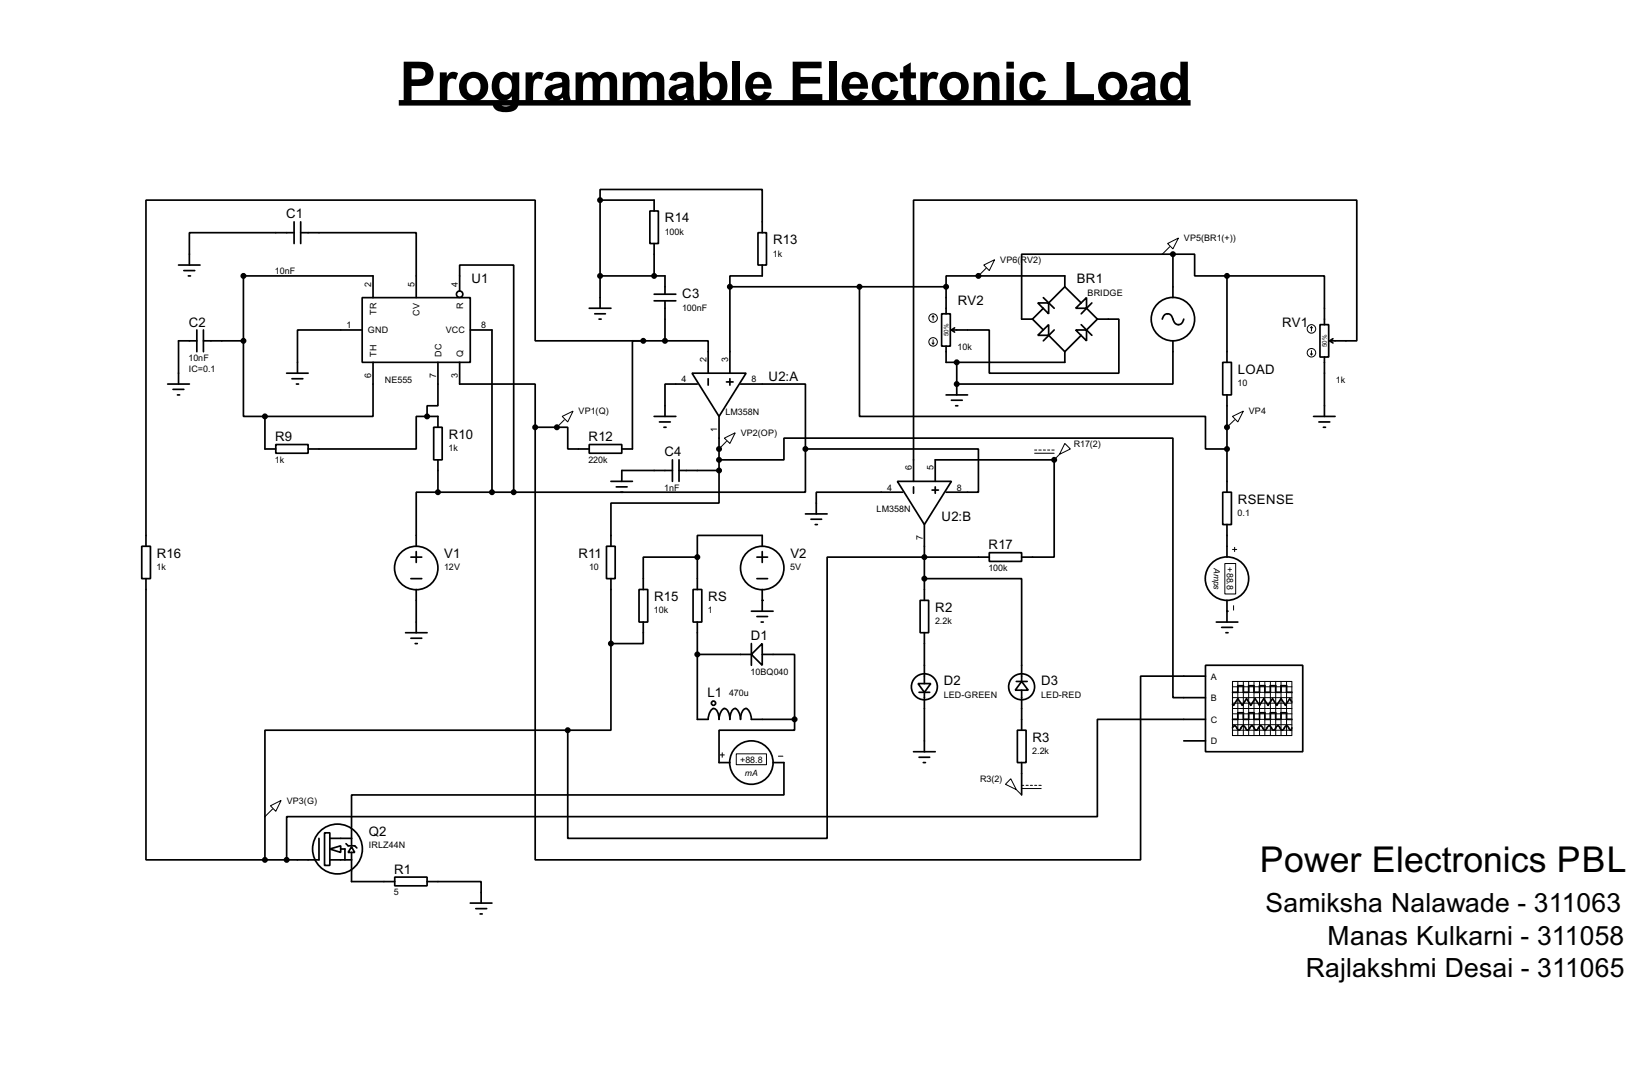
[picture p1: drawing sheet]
<svg xmlns="http://www.w3.org/2000/svg" width="383mm" height="256mm" viewBox="0 0 383 256" stroke-linecap="round" stroke-linejoin="round" font-family="sans-serif">
<g fill="none" stroke="#000" stroke-width=".4">
<path d="M69.1 54.7h-24.6v7.6M69.1 52.1v5.1M70.7 54.7h27.1v15.2M70.7 52.1v5.1M141 47v-2.5h38.1v10.2M141 47h12.7v2.6M141 47v25.4M152.7 49.6h2v7.6h-2zM153.7 57.2v7.6M178.1 54.7h2v7.6h-2zM275.6 59.7h-35.5v15.3h2.5M275.6 59.7h5.1v5.1h7.6"/>
<path d="M275.6 59.7v10.2M42 62.3h5M43.2 63.6h2.6M44.3 64.8h.5M46.3 77.5v5.1M47.8 77.5v5.1M85.1 69.9h25.4v15.2h-25.4zM85.1 77.5h-15.2v10.2M87.7 69.9v-5.1h-30.5v15.3M108 68.4v-6.1h12.7v53.3M110.5 77.5h5.1v38.1M138.5 72.4h5.1"/>
<path d="M139.8 73.7h2.5M140.8 75h.5M141 64.8h15.3v4.3M153.7 70.7h5.1M153.7 69.1h5.1M156.3 70.7v9.4M171.5 67.4v20.3M171.5 67.4h50.8M179.1 62.3v2.5h-7.6v2.6M202 67.4v30.4h81.3v7.7h5M221.3 73.7h2v7.6h-2zM222.3 67.4v-2.6h27.9v2.6"/>
<path d="M222.3 67.4v6.3M223.6 77.5l.7 .5M224.3 77l-.7 .5M242.6 75l2.6 2.5M243.9 71.2h2.5v2.5zM243.9 78.8l2.5-2.5v2.5zM245.2 69.9l2.5 2.5M245.2 72.4l-2.6 2.6M246.4 78.8l3.8 3.8M247.7 77.5l-2.5 2.6M250.2 67.4l-3.8 3.8M250.2 67.4l3.9 3.8"/>
<path d="M252.8 77.5h2.5v2.6zM252.8 72.4l2.5-2.5v2.5zM254.1 76.3l2.5 2.5M254.1 78.8l-3.9 3.8M255.3 72.4l2.6 2.6M256.6 71.2l-2.5 2.5M257.9 75h5v12.7h-30.4v-10.2h-8.9M257.9 75l-2.6 2.5M273.1 75a1.25 1.25 0 0 1 1.3-1.3 1.25 1.25 0 0 1 1.2 1.3 1.28 1.28 0 0 0 1.3 1.3 1.28 1.28 0 0 0 1.3-1.3M288.3 64.8h22.9v11.5M288.3 64.8v20.3M310.2 76.3h2v7.6h-2z"/>
<path d="M313.2 79.6l-.7 .5M39.4 90.2h5.1M40.7 91.5h2.5M41.7 92.8h.5M46.3 80.1h-4.3v10.1M47.8 80.1h9.4M57.2 80.1v17.7h5.1M62.3 97.8v7.7h2.5M67.4 87.7h5M68.6 89h2.6M69.7 90.2h.5M87.7 85.1v12.7h-25.4"/>
<path d="M100.4 97.8h-2.6v7.7h-25.4M100.4 97.8h2.5v2.6M102.9 85.1v10.2h-2.5v2.5M108 85.1v5.1h17.8v10.2M151.2 80.1h-25.4v-33.1h-91.5v81.3M151.2 80.1h-2.6v25.4h-2.5M151.2 80.1h5.1M153.7 97.8h5.1M155 99.1h2.5M156.3 80.1h10.1v7.6M162.6 87.7h12.7l-6.3 10.1zM163.9 90.2h-7.6v7.6"/>
<path d="M166.4 89v1.5M169 97.8v12.7M170.7 89.7h1.6M171.5 89v1.5M174 90.2h15.3v15.3M222.3 81.3v3.8h27.9v-2.5M222.3 92.8h5.1M223.6 94h2.5M224.6 95.3h.5M224.8 85.1v7.7M275.6 80.1v10.1h-50.8M287.3 85.1h2.1v7.7h-2.1z"/>
<path d="M288.3 92.8v22.8M308.7 97.8h5M309.9 99.1h2.6M311.2 83.9v13.9M312.5 80.1h6.3v-33.1h-104.1v66.1M312.5 80.1l.7 .5M64.8 104.4h7.6v2.1h-7.6zM101.9 100.4h2v7.6h-2zM102.9 115.6h-5.1v12.7M102.9 108v7.6M102.9 115.6h17.8M125.8 100.4h7.6v5.1h5.1"/>
<path d="M125.8 100.4v101.6h142.2v-43.2h15.3M138.5 104.4h7.6v2.1h-7.6zM143.6 113.1h5M144.8 114.4h2.6M145.9 115.6h.5M156 100.4h.5M158 110.5h-11.9v2.6M158 108v5.1M159.6 110.5h9.4M159.6 108v5.1M169 110.5v7.7h-25.4v10.1M169 108h15.2v-5.1h91.4v61h7.7"/>
<path d="M189.3 105.5h40.6v10.1h-7.6M189.3 105.5v10.1h-68.6M210.9 113.1h12.7l-6.4 10.1zM212.1 115.6h-20.3v5.1M214.7 114.4v1.5M219 115.1h1.5M219.8 113.1v-5.1h27.9v22.9h-7.6M219.8 114.4v1.5M287.3 115.6h2.1v7.6h-2.1zM311 100.4h.5M33.3 128.3h2.1v7.6h-2.1zM34.3 135.9v66.1h28"/>
<path d="M96.6 130.9h2.5M96.6 135.9h2.5M97.8 129.6v2.5M97.8 138.5v10.1M142.5 128.3h2.1v7.6h-2.1zM143.6 135.9v15.3M150.2 138.5h2v7.6h-2zM162.9 138.5h2v7.6h-2zM163.9 130.9h-12.7v7.6M163.9 130.9v7.6M177.9 130.9h2.5M177.9 135.9h2.5"/>
<path d="M179.1 128.3v-2.5h-15.2v5.1M179.1 129.6v2.5M179.1 138.5v5.1M189.3 120.7h5.1M190.6 122h2.5M191.6 123.2h.5M217.2 135.9h22.9v24.2M217.2 123.2v17.8M232.5 129.8h7.6v2.1h-7.6zM232.5 130.9h-38.1v66h-61v-25.4M288.3 123.2v7.7M95.3 148.6h5.1"/>
<path d="M96.6 149.9h2.5M97.6 151.2h.5M143.6 151.2v20.3h-10.2M151.2 146.1v5.1h-7.6M163.9 146.1v22.9h2.5a2.68 2.68 0 0 1 1.3-2.6 2.27 2.27 0 0 1 1.3 2.6 2.68 2.68 0 0 1 1.2-2.6 2.33 2.33 0 0 1 1.3 2.6v-.7a2.03 2.03 0 0 1 1.3-1.9 2.68 2.68 0 0 1 1.2 2.6 2.33 2.33 0 0 1 1.3-2.6 2.68 2.68 0 0 1 1.3 2.6h10.1M163.9 153.7h12.7M176.6 151.2v5.1M176.6 143.6h5.1M177.9 144.8h2.5M178.9 146.1h.5M179.1 151.2v5.1l-2.5-2.6zM179.1 153.7h7.6v15.3"/>
<path d="M216.2 141h2v7.6h-2zM217.2 148.6v12M283.3 156.3h22.8v20.3h-22.8zM285.8 146.1h5.1M287.1 147.4h2.5M288.1 148.6h.5M288.3 141v5.1M133.4 171.5h-71.1v30.5M181.7 179.1h2.5v7.6h-101.6v7.7M186.7 169v2.5h-17.7v7.6h2.5M214.7 176.6h5.1M215.7 160.6h3l-1.5 2z"/>
<path d="M216 177.9h2.5M216 162.6h2.5M217 179.1h.5M217.2 162.6v14M238.8 160.1h2.6M239.1 171.5h2v7.6h-2zM240.1 160.1l1.5 2h-3zM240.1 162.1v9.4M240.1 179.1v7.6M278.2 174h5.1M283.3 169h-25.4v22.8h-190.5v10.2M289.6 171l.5-.5 1 1 .5-.5a.54 .54 0 0 1 .8-.4l.8 .9 1-1 1 1 1-1 1 1 .5-.5a.54 .54 0 0 1 .8-.4l.8 .9 1-1 1 1 1-1 1 1 .3-.5"/>
<path d="M289.6 169h1.3v-1.6h1.3v1.6h1.2v-1.6h1.3v1.6h1.3v-1.6h1.2v1.6h1.3v-1.6h1.3v1.6h1.2v-1.6h1.3v1.6h1.3M289.6 162.6h1.3v-1.5h1.3v1.5h1.2v-1.5h1.3v1.5h1.3v-1.5h1.2v1.5h1.3v-1.5h1.3v1.5h1.2v-1.5h1.3v1.5h1.3M303.6 164.9l-.5-.8-1 1.6-1.1-1.6-1 1.6-1-1.6-1 1.6-1-1.6-1 1.6-1.1-1.6-1 1.6-1-1.6-1 1.6-1-1.6-1 1.6-.3-.3M75 196.9v5.1h-12.7M76.3 195.6h1.2v7.7h-1.2zM77.5 199.4l2.6-.7v1.5zM77.5 196.9h5.1M80.1 199.4h1v2.6M81.3 198.2l.5 .5h1.6l.5 .5M82.6 198.9l.8 1.3h-1.6zM82.6 194.6v4.1M77.5 202h5.1"/>
<path d="M82.6 200.2v6.9h10.2M92.8 206h7.6v2.1h-7.6zM100.4 207.1h12.7v5M110.5 212.1h5.1M111.8 213.4h2.6M112.8 214.7h.5"/>
<circle cx="108" cy="69.1" r=".75"/>
<circle cx="275.6" cy="75" r="5.1"/>
<circle cx="97.8" cy="133.4" r="5.1"/>
<circle cx="179.1" cy="133.4" r="5.1"/>
<circle cx="288.3" cy="135.9" r="5.1"/>
<circle cx="167.6" cy="165.2" r=".5"/>
<circle cx="176.5" cy="179.1" r="5.1"/>
<circle cx="217.2" cy="161.3" r="3.1"/>
<circle cx="240" cy="161.3" r="3.1"/>
<circle cx="79.3" cy="199.4" r="5.9"/>
</g>
<g fill="#000">
<circle cx="229.9" cy="64.8" r=".2"/>
<circle cx="224.8" cy="90.2" r=".2"/>
<circle cx="130.9" cy="100.4" r=".2"/>
<circle cx="169" cy="105.5" r=".2"/>
<circle cx="247.7" cy="108" r=".2"/>
<circle cx="288.3" cy="100.4" r=".2"/>
<circle cx="179.1" cy="141" r=".2"/>
<circle cx="288.3" cy="143.6" r=".2"/>
</g>
<g fill="#000" stroke="#000" stroke-width=".4">
<circle cx="141" cy="47" r=".5"/>
<circle cx="275.6" cy="59.7" r=".5"/>
<circle cx="57.2" cy="64.8" r=".5"/>
<circle cx="141" cy="64.8" r=".5"/>
<circle cx="153.7" cy="64.8" r=".5"/>
<circle cx="171.5" cy="67.4" r=".5"/>
<circle cx="201.9" cy="67.4" r=".5"/>
<circle cx="222.3" cy="67.4" r=".5"/>
<circle cx="229.9" cy="64.8" r=".5"/>
<circle cx="288.3" cy="64.8" r=".5"/>
<circle cx="57.2" cy="80.1" r=".5"/>
<circle cx="62.2" cy="97.8" r=".5"/>
<circle cx="100.3" cy="97.8" r=".5"/>
<circle cx="151.1" cy="80.1" r=".5"/>
<circle cx="156.2" cy="80.1" r=".5"/>
<circle cx="224.8" cy="90.2" r=".5"/>
<circle cx="224.8" cy="85.1" r=".5"/>
<circle cx="102.9" cy="115.6" r=".5"/>
<circle cx="115.6" cy="115.6" r=".5"/>
<circle cx="120.7" cy="115.6" r=".5"/>
<circle cx="125.7" cy="100.4" r=".5"/>
<circle cx="130.8" cy="100.4" r=".5"/>
<circle cx="168.9" cy="110.5" r=".5"/>
<circle cx="168.9" cy="108" r=".5"/>
<circle cx="168.9" cy="105.5" r=".5"/>
<circle cx="189.2" cy="105.5" r=".5"/>
<circle cx="247.7" cy="108" r=".5"/>
<circle cx="288.3" cy="105.5" r=".5"/>
<circle cx="288.3" cy="100.4" r=".5"/>
<circle cx="163.8" cy="130.9" r=".5"/>
<circle cx="217.2" cy="135.9" r=".5"/>
<circle cx="217.2" cy="130.9" r=".5"/>
<circle cx="143.5" cy="151.2" r=".5"/>
<circle cx="163.8" cy="153.7" r=".5"/>
<circle cx="133.4" cy="171.5" r=".5"/>
<circle cx="186.7" cy="169" r=".5"/>
<circle cx="62.2" cy="202" r=".5"/>
<circle cx="67.3" cy="202" r=".5"/>
</g>
<g fill="none" stroke="#000" stroke-width=".23">
<path d="M274.4 57.2l2.5-1.3-1.3 2.6zM274.9 58l-1.8 1.7M219.3 74.2l-.3 .3M219.3 74.2l.2 .3M219.3 74.2v1M219.3 79.8v1M231.2 62.3l2.5-1.3-1.2 2.6zM231.7 63l-1.8 1.8M308.2 76.8l-.3 .2M308.2 76.8l.2 .2M308.2 76.8v1M132.1 97.8l2.6-1.2-1.3 2.5z"/>
<path d="M132.6 98.6l-1.7 1.8M219 80.6l.3 .2M219.5 80.6l-.2 .2M289.6 97.8l2.6-1.2-1.3 2.5zM290.1 98.6l-1.8 1.8M307.9 83.1l.3 .3M308.2 82.4v1M308.4 83.1l-.2 .3M170.2 102.9l2.6-1.2-1.3 2.5zM170.7 103.7l-1.7 1.8M243.1 105.7h.5M243.1 106.5h4.6"/>
<path d="M244.1 105.7h.6M245.2 105.7h.5M246.2 105.7h.5M247.2 105.7h.5M249 106.7l-1.3 1.3M250.2 104.2l1.3 1.3-2.5 1.2zM287.8 132.4h2.6v7.1h-2.6zM289.6 129.1h1M290.1 128.6v1M289.9 142.3v1M169.2 177.3h1M169.7 176.8v1.1"/>
<path d="M173 177.1h7.1v2.5h-7.1zM182.9 177.6h1.1M289.6 163.9h14M289.6 161.3h14M289.6 162.6h14M289.6 165.2h14M289.6 167.7h14M289.6 169h14M289.6 170.2h14M289.6 171.5h14M289.6 166.4h14M290.9 160.1v12.7"/>
<path d="M292.2 160.1v12.7M293.4 160.1v12.7M294.7 160.1v12.7M296 160.1v12.7M297.2 160.1v12.7M298.5 160.1v12.7M299.8 160.1v12.7M301 160.1v12.7M302.3 160.1v12.7M63.6 189.3l2.5-1.3-1.3 2.6zM64.1 190l-1.8 1.8M237.5 182.9l1.3 2.6-2.5-1.3z"/>
<path d="M238.8 185.5l1.3 1.2M240.1 184.5h.5M240.1 185.2h4.6M241.1 184.5h.5M242.1 184.5h.5M243.1 184.5h.5M244.1 184.5h.6"/>
<circle cx="219.2" cy="74.7" r="1"/>
<circle cx="308.1" cy="77.3" r="1"/>
<circle cx="219.2" cy="80.3" r="1"/>
<circle cx="308.1" cy="82.9" r="1"/>
</g>
<path d="M289.6 160.1h14v12.7h-14z" fill="none" stroke="#000" stroke-width=".25"/>
<path d="M93.7 24.2h186.1" fill="none" stroke="#000" stroke-width="1.3" stroke-linecap="butt"/>
<text font-size="14.3" x="93.9" y="23.6">Programmable Electronic Load</text>
<text font-size="9.4" x="296" y="204.9">Power Electronics PBL</text>
<g font-size="7">
<text x="297.4" y="214.3">Samiksha Nalawade - 311063</text>
<text x="312" y="222">Manas Kulkarni - 311058</text>
<text x="306.8" y="229.6">Rajlakshmi Desai - 311065</text>
</g>
<g font-size="3.5">
<text x="67.2" y="51.3">C1</text>
<text x="156.3" y="52.2">R14</text>
<text x="181.7" y="57.4">R13</text>
<text x="110.8" y="66.6">U1</text>
<text x="160.3" y="70.1">C3</text>
<text x="225.1" y="71.6">RV2</text>
<text x="253" y="66.6">BR1</text>
<text x="44.4" y="76.7">C2</text>
<text x="301.3" y="76.7">RV1</text>
<text x="180.6" y="89.4">U2:A</text>
<text x="290.9" y="87.8">LOAD</text>
<text x="64.7" y="103.6">R9</text>
<text x="105.5" y="103.1">R10</text>
<text x="138.3" y="103.6">R12</text>
<text x="156.1" y="107.2">C4</text>
<text x="290.9" y="118.3">RSENSE</text>
<text x="221.3" y="122.4">U2:B</text>
<text x="36.9" y="131">R16</text>
<text x="104.4" y="131">V1</text>
<text x="135.9" y="131">R11</text>
<text x="185.7" y="131">V2</text>
<text x="232.3" y="129">R17</text>
<text x="153.7" y="141.2">R15</text>
<text x="166.4" y="141.2">RS</text>
<text x="219.8" y="143.7">R2</text>
<text x="176.4" y="150.4">D1</text>
<text x="221.8" y="161">D2</text>
<text x="244.7" y="161">D3</text>
<text x="166.3" y="163.8">L1</text>
<text x="242.6" y="174.2">R3</text>
<text x="86.7" y="196.3">Q2</text>
<text x="92.6" y="205.2">R1</text>
</g>
<g font-size="2.4">
<text x="156.2" y="55.1">100k</text>
<text x="278.2" y="56.7">VP5(BR1(+))</text>
<text x="64.6" y="64.5">10nF</text>
<text x="181.6" y="60.3">1k</text>
<text x="235" y="61.8">VP6(RV2)</text>
<text x="87.3" y="67.4" transform="rotate(-90 87.3 67.4)">2</text>
<text x="97.4" y="67.4" transform="rotate(-90 97.4 67.4)">5</text>
<text x="107.6" y="67.4" transform="rotate(-90 107.6 67.4)">4</text>
<text x="255.5" y="69.5">BRIDGE</text>
<text x="81.5" y="77.1">1</text>
<text x="88.5" y="74" transform="rotate(-90 88.5 74)">TR</text>
<text x="98.6" y="74.1" transform="rotate(-90 98.6 74.1)">CV</text>
<text x="108.8" y="72.7" transform="rotate(-90 108.8 72.7)">R</text>
<text x="113.1" y="77.1">8</text>
<text x="160.3" y="73">100nF</text>
<text x="86.4" y="78.3">GND</text>
<text x="88.5" y="83.8" transform="rotate(-90 88.5 83.8)">TH</text>
<text x="103.7" y="83.8" transform="rotate(-90 103.7 83.8)">DC</text>
<text x="104.7" y="78.3">VCC</text>
<text x="108.8" y="83.8" transform="rotate(-90 108.8 83.8)">Q</text>
<text x="225" y="82.2">10k</text>
<text x="44.3" y="84.8">10nF</text>
<text x="44.3" y="87.3">IC=0.1</text>
<text x="87.3" y="88.8" transform="rotate(-90 87.3 88.8)">6</text>
<text x="90.4" y="89.9">NE555</text>
<text x="102.5" y="88.8" transform="rotate(-90 102.5 88.8)">7</text>
<text x="107.6" y="88.8" transform="rotate(-90 107.6 88.8)">3</text>
<text x="160.2" y="89.8">4</text>
<text x="166" y="85.1" transform="rotate(-90 166 85.1)">2</text>
<text x="171.1" y="85.1" transform="rotate(-90 171.1 85.1)">3</text>
<text x="176.6" y="89.8">8</text>
<text x="313.9" y="89.9">1k</text>
<text x="290.8" y="90.8">10</text>
<text x="135.9" y="97.4">VP1(Q)</text>
<text x="168.6" y="101.5" transform="rotate(-90 168.6 101.5)">1</text>
<text x="170.4" y="97.5">LM358N</text>
<text x="293.4" y="97.4">VP4</text>
<text x="105.4" y="106">1k</text>
<text x="174" y="102.5">VP2(OP)</text>
<text x="252.3" y="105">R17(2)</text>
<text x="64.6" y="108.7">1k</text>
<text x="138.3" y="108.7">220k</text>
<text x="214.3" y="110.5" transform="rotate(-90 214.3 110.5)">6</text>
<text x="219.4" y="110.5" transform="rotate(-90 219.4 110.5)">5</text>
<text x="156.1" y="115.3">1nF</text>
<text x="208.5" y="115.2">4</text>
<text x="224.8" y="115.2">8</text>
<text x="206" y="120.4">LM358N</text>
<text x="290.8" y="121.2">0.1</text>
<text x="216.8" y="126.9" transform="rotate(-90 216.8 126.9)">7</text>
<text x="36.8" y="133.9">1k</text>
<text x="104.4" y="133.9">12V</text>
<text x="138.4" y="133.9">10</text>
<text x="185.7" y="133.9">5V</text>
<text x="232.3" y="134.1">100k</text>
<text x="288.3" y="133.3" transform="rotate(90 288.3 133.3)">+88.8</text>
<text x="153.7" y="144.1">10k</text>
<text x="166.4" y="144.1">1</text>
<text x="219.7" y="146.6">2.2k</text>
<text x="176.4" y="158.5">10BQ040</text>
<text x="284.5" y="159.6">A</text>
<text x="171.3" y="163.5">470u</text>
<text x="221.7" y="163.9">LED-GREEN</text>
<text x="244.6" y="163.9">LED-RED</text>
<text x="284.5" y="164.7">B</text>
<text x="284.5" y="169.8">C</text>
<text x="173.9" y="179.2">+88.8</text>
<text x="242.6" y="177.1">2.2k</text>
<text x="284.5" y="174.8">D</text>
<text x="230.3" y="183.7">R3(2)</text>
<text x="67.4" y="188.8">VP3(G)</text>
<text x="86.6" y="199.2">IRLZ44N</text>
<text x="92.6" y="210.3">5</text>
</g>
<g font-size="2.3">
<text x="285.3" y="133.3" transform="rotate(90 285.3 133.3)">Amps</text>
<text x="175.1" y="182.2">mA</text>
</g>
<g font-size="1.7">
<text x="222.9" y="79" transform="rotate(-90 222.9 79)">50%</text>
<text x="311.8" y="81.5" transform="rotate(-90 311.8 81.5)">50%</text>
</g>
</svg>
